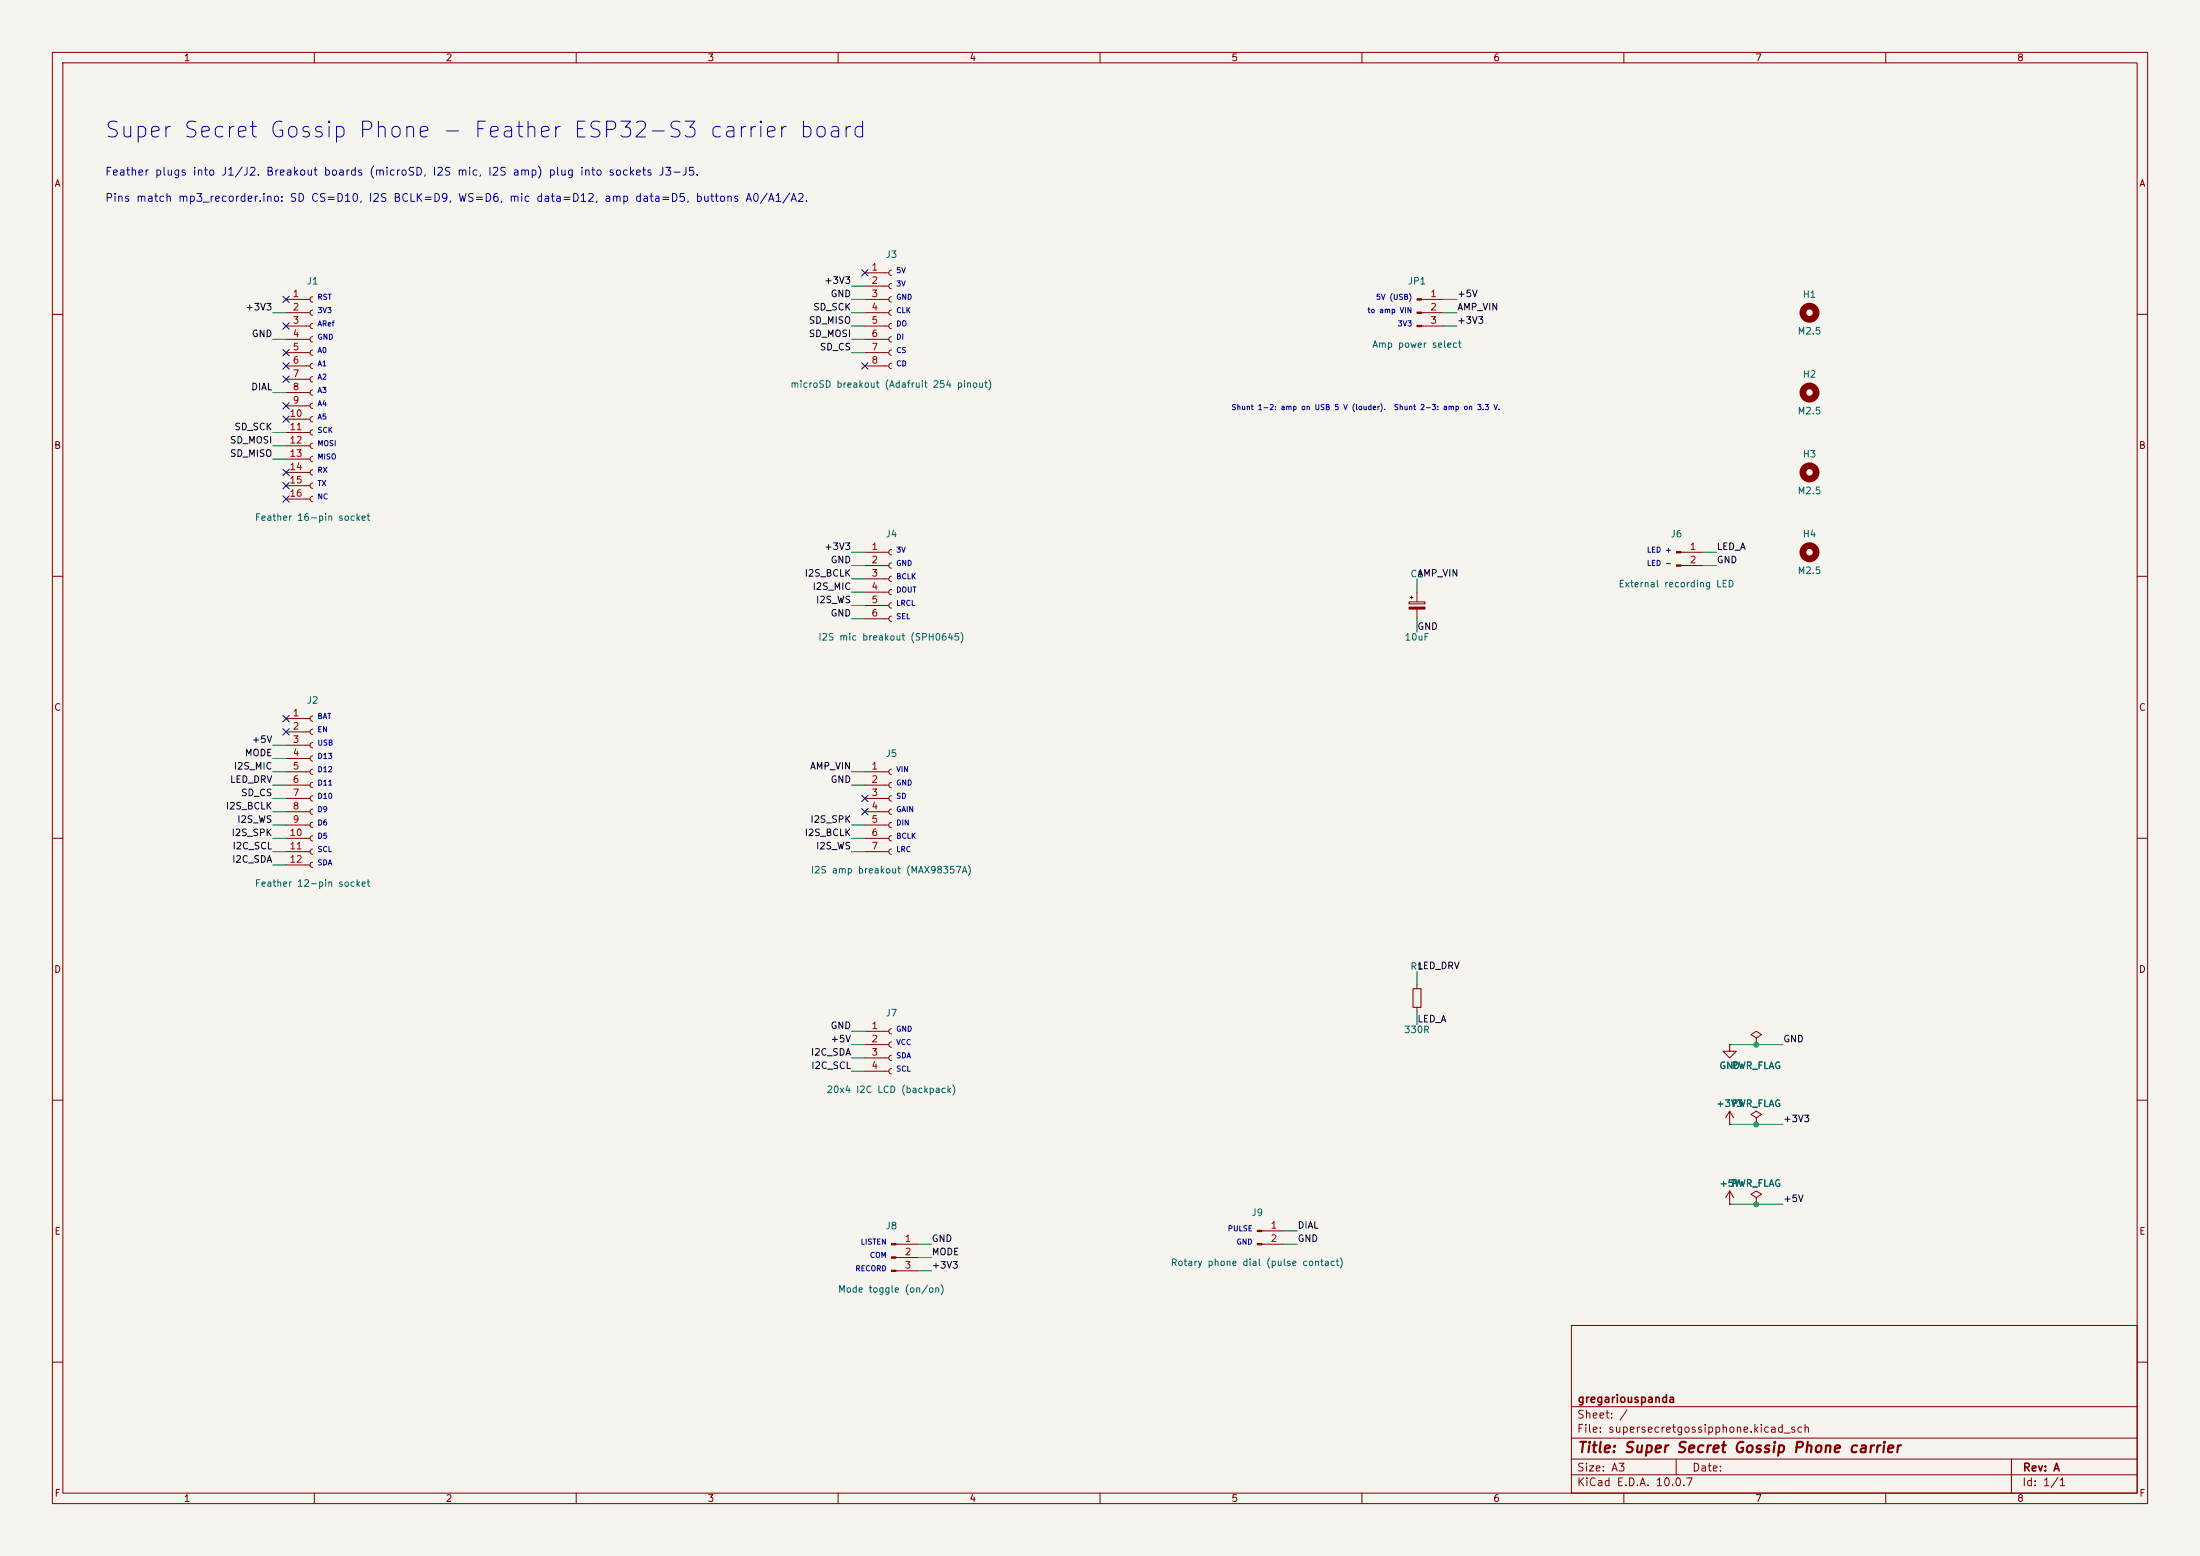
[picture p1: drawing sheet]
<svg xmlns="http://www.w3.org/2000/svg" width="420mm" height="297mm" viewBox="0 0 420 297" stroke-linecap="round" stroke-linejoin="round" font-family="sans-serif">
<path d="M0 0h420v297h-420z" fill="#f5f4ef" stroke="#f5f4ef" stroke-width=".19"/>
<g fill="none" stroke="#840000" stroke-width=".19">
<path d="M10 10h400v277h-400zM12 12h396v273h-396zM60 10v2M110 10v2M160 10v2M210 10v2M260 10v2M310 10v2M360 10v2M54.6 57.2h4.6M54.6 59.7h4.6M59.7 56.6l-.4 .2-.1 .4 .1 .3 .4 .2"/>
<path d="M59.7 59.2l-.4 .1-.1 .4 .1 .3 .4 .2M165.1 57.2h4.6M165.1 59.7h4.6M165.1 52.1h4.6M165.1 54.6h4.6M170.2 51.6l-.4 .1-.1 .4 .1 .3 .4 .2M170.2 54.1l-.4 .2-.1 .3 .1 .4 .4 .1M170.2 56.6l-.4 .2-.1 .4 .1 .3 .4 .2M170.2 59.2l-.4 .1-.1 .4 .1 .3 .4 .2M271.4 57.2h4.2M271.4 59.7h4.2M10 60h2"/>
<path d="M54.6 62.2h4.6M54.6 64.8h4.6M54.6 67.3h4.6M54.6 69.9h4.6M54.6 72.4h4.6M54.6 74.9h4.6M54.6 77.5h4.6M59.7 61.7l-.4 .2-.1 .3 .1 .4 .4 .1M59.7 64.3l-.4 .1-.1 .4 .1 .3 .4 .2M59.7 66.8l-.4 .2-.1 .3 .1 .4 .4 .1M59.7 69.3l-.4 .2-.1 .4 .1 .3 .4 .2M59.7 71.9l-.4 .1-.1 .4 .1 .3 .4 .2"/>
<path d="M59.7 74.4l-.4 .2-.1 .3 .1 .4 .4 .1M59.7 77l-.4 .1-.1 .4 .1 .3 .4 .2M59.7 79.5l-.4 .2-.1 .3 .1 .4 .4 .1M165.1 62.2h4.6M165.1 64.8h4.6M165.1 67.3h4.6M165.1 69.9h4.6M170.2 61.7l-.4 .2-.1 .3 .1 .4 .4 .1M170.2 64.3l-.4 .1-.1 .4 .1 .3 .4 .2M170.2 66.8l-.4 .2-.1 .3 .1 .4 .4 .1M170.2 69.3l-.4 .2-.1 .4 .1 .3 .4 .2M271.4 62.2h4.2"/>
<path d="M408 60h2M54.6 80h4.6M54.6 82.6h4.6M54.6 85.1h4.6M54.6 87.6h4.6M54.6 90.2h4.6M54.6 92.7h4.6M54.6 95.3h4.6M59.7 82l-.4 .2-.1 .4 .1 .3 .4 .2M59.7 84.6l-.4 .1-.1 .4 .1 .3 .4 .2M59.7 87.1l-.4 .2-.1 .3 .1 .4 .4 .1M59.7 89.7l-.4 .1-.1 .4 .1 .3 .4 .2"/>
<path d="M59.7 92.2l-.4 .2-.1 .3 .1 .4 .4 .1M59.7 94.7l-.4 .2-.1 .4 .1 .3 .4 .2M10 110h2M165.1 105.4h4.6M165.1 108h4.6M165.1 110.5h4.6M165.1 113h4.6M165.1 115.6h4.6M165.1 118.1h4.6M170.2 104.9l-.4 .2-.1 .3 .1 .4 .4 .1M170.2 107.4l-.4 .2-.1 .4 .1 .3 .4 .2M170.2 110l-.4 .1-.1 .4 .1 .3 .4 .2"/>
<path d="M170.2 112.5l-.4 .2-.1 .3 .1 .4 .4 .1M170.2 115.1l-.4 .1-.1 .4 .1 .3 .4 .2M170.2 117.6l-.4 .2-.1 .3 .1 .4 .4 .1M269 114.9h3v.4h-3zM269.2 114h.5M269.5 113.8v.5M270.5 113v1.9M270.5 116.3v1.8M320.9 105.4h4.2M320.9 108h4.2M408 110h2M54.6 137.2h4.6"/>
<path d="M54.6 139.7h4.6M59.7 136.7l-.4 .1-.1 .4 .1 .3 .4 .2M59.7 139.2l-.4 .1-.1 .4 .1 .4 .4 .1M10 160h2M54.6 147.3h4.6M54.6 149.9h4.6M54.6 152.4h4.6M54.6 154.9h4.6M54.6 157.5h4.6M54.6 142.2h4.6M54.6 144.8h4.6M59.7 141.7l-.4 .2-.1 .3 .1 .4 .4 .1"/>
<path d="M59.7 144.3l-.4 .1-.1 .4 .1 .3 .4 .2M59.7 146.8l-.4 .2-.1 .3 .1 .4 .4 .1M59.7 149.4l-.4 .1-.1 .4 .1 .3 .4 .2M59.7 151.9l-.4 .1-.1 .4 .1 .4 .4 .1M59.7 154.4l-.4 .2-.1 .3 .1 .4 .4 .1M59.7 157l-.4 .1-.1 .4 .1 .3 .4 .2M59.7 159.5l-.4 .2-.1 .3 .1 .4 .4 .1M165.1 147.3h4.6M165.1 149.9h4.6M165.1 152.4h4.6M165.1 154.9h4.6M165.1 157.5h4.6"/>
<path d="M170.2 146.8l-.4 .2-.1 .3 .1 .4 .4 .1M170.2 149.4l-.4 .1-.1 .4 .1 .3 .4 .2M170.2 151.9l-.4 .1-.1 .4 .1 .4 .4 .1M170.2 154.4l-.4 .2-.1 .3 .1 .4 .4 .1M170.2 157l-.4 .1-.1 .4 .1 .3 .4 .2M170.2 159.5l-.4 .2-.1 .3 .1 .4 .4 .1M408 160h2M54.6 160h4.6M54.6 162.6h4.6M54.6 165.1h4.6M59.7 162.1l-.4 .1-.1 .4 .1 .3 .4 .2M59.7 164.6l-.4 .1-.1 .4 .1 .4 .4 .1"/>
<path d="M165.1 160h4.6M165.1 162.6h4.6M170.2 162.1l-.4 .1-.1 .4 .1 .3 .4 .2M165.1 196.9h4.6M165.1 199.4h4.6M170.2 196.3l-.4 .2-.1 .4 .1 .3 .4 .2M170.2 198.9l-.4 .1-.1 .4 .1 .3 .4 .2M270.5 188v.7M270.5 192.3v.7M330.2 199.4v1.3h1.3l-1.3 1.2-1.3-1.2h1.3M330.2 199.4h.1M335.3 198.1l1-.6-1-.6-1 .6 1 .6v1.3"/>
<path d="M335.3 199.4h.1M10 210h2M165.1 201.9h4.6M165.1 204.5h4.6M170.2 201.4l-.4 .2-.1 .3 .1 .4 .4 .1M170.2 204l-.4 .1-.1 .4 .1 .3 .4 .2M330.2 214.6h.1M330.2 212.1v2.5M330.2 212.1l-.8 1.3M330.2 212.1l.8 1.3M335.3 213.4l1-.7-1-.6-1 .6 1 .7v1.2M335.3 214.6h.1"/>
<path d="M408 210h2M171 237.5h4.3M240.9 237.5h4.2M240.9 234.9h4.2M330.2 229.9h.1M330.2 227.3l-.8 1.3M330.2 227.3l.8 1.3M330.2 227.3v2.6M335.3 228.6l1-.6-1-.7-1 .7 1 .6v1.3M335.3 229.9h.1M171 240h4.3M171 242.6h4.3"/>
<path d="M300 253h108v32h-108zM10 260h2M300 278.5h108M300 274.5h108M300 268.5h108M320 278.5v3M384 278.5v6.5M408 260h2M60 285v2M110 285v2M160 285v2M210 285v2"/>
<path d="M260 285v2M300 281.5h108M310 285v2M360 285v2"/>
</g>
<g fill="#840000" stroke="#840000" stroke-width=".19">
<path d="M270.5 57h.9v.3h-.9z"/>
<path d="M270.5 59.6h.9v.2h-.9z"/>
<path d="M270.5 62.1h.9v.3h-.9z"/>
<path d="M170.2 237.4h.8v.2h-.8z"/>
<path d="M170.2 239.9h.8v.3h-.8z"/>
<path d="M170.2 242.4h.8v.3h-.8z"/>
<path d="M240 234.8h.9v.3h-.9z"/>
<path d="M240 237.4h.9v.2h-.9z"/>
<path d="M320 105.3h.9v.2h-.9z"/>
<path d="M320 107.8h.9v.3h-.9z"/>
<path d="M269 115.9h3v.4h-3z"/>
</g>
<g fill="none" stroke="#840000" stroke-width="1.3">
<circle cx="345.4" cy="59.7" r="1.27"/>
<circle cx="345.4" cy="74.9" r="1.27"/>
<circle cx="345.4" cy="90.2" r="1.27"/>
<circle cx="345.4" cy="105.4" r="1.27"/>
</g>
<path d="M269.7 188.7h1.6v3.6h-1.6z" fill="none" stroke="#840000" stroke-width=".2"/>
<g fill="none" stroke="#009600" stroke-width=".19">
<path d="M52.1 59.7h2.5M162.6 57.2h2.5M162.6 59.7h2.5M162.6 54.6h2.5M275.6 57.2h2.5M275.6 59.7h2.5M52.1 64.8h2.5M52.1 74.9h2.5M162.6 64.8h2.5M162.6 62.2h2.5M162.6 67.3h2.5M275.6 62.2h2.5"/>
<path d="M52.1 82.6h2.5M52.1 87.6h2.5M52.1 85.1h2.5M162.6 108h2.5M162.6 105.4h2.5M162.6 110.5h2.5M162.6 113h2.5M162.6 115.6h2.5M162.6 118.1h2.5M270.5 110.5v2.5M270.5 118.1v2.6M325.1 108h2.6"/>
<path d="M325.1 105.4h2.6M52.1 157.5h2.5M52.1 154.9h2.5M52.1 152.4h2.5M52.1 149.9h2.5M52.1 147.3h2.5M52.1 144.8h2.5M52.1 142.2h2.5M162.6 157.5h2.5M162.6 149.9h2.5M162.6 147.3h2.5M52.1 165.1h2.5"/>
<path d="M52.1 160h2.5M52.1 162.6h2.5M162.6 160h2.5M162.6 162.6h2.5M162.6 199.4h2.5M162.6 196.9h2.5M270.5 185.4v2.6M270.5 193v2.6M330.2 199.4h10.2M162.6 204.5h2.5M162.6 201.9h2.5M330.2 214.6h10.2"/>
<path d="M175.3 237.5h2.5M245.1 237.5h2.5M245.1 234.9h2.5M330.2 229.9h10.2M175.3 240h2.5M175.3 242.6h2.5"/>
</g>
<g fill="none" stroke="#000084" stroke-width=".19">
<path d="M54 56.5l1.2 1.3M55.2 56.5l-1.2 1.3M164.5 51.5l1.2 1.2M165.7 51.5l-1.2 1.2M54 76.9l1.2 1.2M54 61.6l1.2 1.2M54 79.4l1.2 1.2M54 71.8l1.2 1.2M54 69.2l1.2 1.3M54 66.7l1.2 1.2M55.2 76.9l-1.2 1.2M55.2 61.6l-1.2 1.2"/>
<path d="M55.2 79.4l-1.2 1.2M55.2 71.8l-1.2 1.2M55.2 69.2l-1.2 1.3M55.2 66.7l-1.2 1.2M164.5 69.2l1.2 1.3M165.7 69.2l-1.2 1.3M54 89.6l1.2 1.2M54 92.1l1.2 1.2M54 94.6l1.2 1.3M55.2 89.6l-1.2 1.2M55.2 92.1l-1.2 1.2M55.2 94.6l-1.2 1.3"/>
<path d="M54 136.6l1.2 1.2M54 139.1l1.2 1.2M55.2 136.6l-1.2 1.2M55.2 139.1l-1.2 1.2M164.5 154.3l1.2 1.2M164.5 151.8l1.2 1.2M165.7 154.3l-1.2 1.2M165.7 151.8l-1.2 1.2"/>
</g>
<g fill="#009600" stroke="#009600" stroke-width=".19">
<circle cx="335.3" cy="229.9" r=".46"/>
<circle cx="335.3" cy="199.4" r=".46"/>
<circle cx="335.3" cy="214.6" r=".46"/>
</g>
<text font-size="3" fill="#0000c2" x="19.8" y="27">Super Secret Gossip Phone - Feather ESP32-S3 carrier board</text>
<text font-size="2" fill="#840000" x="301" y="277.8">Title: Super Secret Gossip Phone carrier</text>
<g font-size="1.5" fill="#0000c2">
<text x="20" y="33.9">Feather plugs into J1/J2. Breakout boards (microSD, I2S mic, I2S amp) plug into sockets J3-J5.</text>
<text x="20" y="38.9">Pins match mp3_recorder.ino: SD CS=D10, I2S BCLK=D9, WS=D6, mic data=D12, amp data=D5, buttons A0/A1/A2.</text>
</g>
<g font-size="1.5" fill="#840000">
<text x="301" y="268.1">gregariouspanda</text>
<text x="300.9" y="273.8">File: supersecretgossipphone.kicad_sch</text>
<text x="300.9" y="271.1">Sheet: /</text>
<text x="300.9" y="281.2">Size: A3</text>
<text x="322.9" y="281.2">Date:</text>
<text x="386" y="281.2">Rev: A</text>
<text x="300.9" y="284">KiCad E.D.A. 10.0.7</text>
<text x="385.9" y="284">Id: 1/1</text>
</g>
<g font-size="1.3" fill="#840000">
<text x="35" y="12">1</text>
<text x="85" y="12">2</text>
<text x="135" y="12">3</text>
<text x="185" y="12">4</text>
<text x="235" y="12">5</text>
<text x="285" y="12">6</text>
<text x="335" y="12">7</text>
<text x="385" y="12">8</text>
<text x="10.3" y="36">A</text>
<text x="408.3" y="36">A</text>
<text x="10.2" y="86">B</text>
<text x="408.2" y="86">B</text>
<text x="10.2" y="136">C</text>
<text x="408.2" y="136">C</text>
<text x="10.2" y="186">D</text>
<text x="408.2" y="186">D</text>
<text x="10.3" y="236">E</text>
<text x="408.3" y="236">E</text>
<text x="10.3" y="286">F</text>
<text x="35" y="287">1</text>
<text x="85" y="287">2</text>
<text x="135" y="287">3</text>
<text x="185" y="287">4</text>
<text x="235" y="287">5</text>
<text x="285" y="287">6</text>
<text x="335" y="287">7</text>
<text x="385" y="287">8</text>
<text x="408.3" y="286">F</text>
</g>
<g font-size="1.3" fill="#a90000">
<text x="166.3" y="51.9">1</text>
<text x="55.8" y="57">1</text>
<text x="55.8" y="59.6">2</text>
<text x="166.3" y="54.5">2</text>
<text x="166.3" y="57">3</text>
<text x="166.3" y="59.6">4</text>
<text x="273" y="57">1</text>
<text x="273" y="59.6">2</text>
<text x="55.8" y="62.1">3</text>
<text x="55.8" y="64.6">4</text>
<text x="166.3" y="62.1">5</text>
<text x="166.3" y="64.6">6</text>
<text x="273" y="62.1">3</text>
<text x="55.8" y="67.2">5</text>
<text x="55.8" y="69.7">6</text>
<text x="166.3" y="67.2">7</text>
<text x="166.3" y="69.7">8</text>
<text x="55.8" y="72.3">7</text>
<text x="55.8" y="74.8">8</text>
<text x="55.8" y="77.3">9</text>
<text x="55.2" y="79.9">10</text>
<text x="55.2" y="82.4">11</text>
<text x="55.2" y="85">12</text>
<text x="55.2" y="87.5">13</text>
<text x="55.2" y="90">14</text>
<text x="55.2" y="92.6">15</text>
<text x="55.2" y="95.1">16</text>
<text x="166.3" y="105.3">1</text>
<text x="166.3" y="107.8">2</text>
<text x="322.5" y="105.3">1</text>
<text x="322.5" y="107.8">2</text>
<text x="166.3" y="110.4">3</text>
<text x="166.3" y="112.9">4</text>
<text x="166.3" y="115.4">5</text>
<text x="166.3" y="118">6</text>
<text x="55.8" y="137">1</text>
<text x="55.8" y="139.6">2</text>
<text x="55.8" y="142.1">3</text>
<text x="55.8" y="144.6">4</text>
<text x="55.8" y="147.2">5</text>
<text x="55.8" y="149.7">6</text>
<text x="166.3" y="147.2">1</text>
<text x="166.3" y="149.7">2</text>
<text x="55.8" y="152.3">7</text>
<text x="55.8" y="154.8">8</text>
<text x="166.3" y="152.3">3</text>
<text x="166.3" y="154.8">4</text>
<text x="55.2" y="159.9">10</text>
<text x="55.8" y="157.3">9</text>
<text x="166.3" y="157.3">5</text>
<text x="166.3" y="159.9">6</text>
<text x="55.2" y="162.4">11</text>
<text x="55.2" y="165">12</text>
<text x="166.3" y="162.4">7</text>
<text x="166.3" y="196.7">1</text>
<text x="166.3" y="199.3">2</text>
<text x="166.3" y="201.8">3</text>
<text x="166.3" y="204.3">4</text>
<text x="172.6" y="237.4">1</text>
<text x="172.6" y="239.9">2</text>
<text x="242.5" y="234.8">1</text>
<text x="242.5" y="237.4">2</text>
<text x="172.6" y="242.4">3</text>
</g>
<g font-size="1.3" fill="#006464">
<text x="169" y="49.5">J3</text>
<text x="58.5" y="54.6">J1</text>
<text x="268.7" y="54.6">JP1</text>
<text x="344" y="57.2">H1</text>
<text x="343.1" y="64.2">M2.5</text>
<text x="261.9" y="66.7">Amp power select</text>
<text x="150.8" y="74.3">microSD breakout (Adafruit 254 pinout)</text>
<text x="344" y="72.4">H2</text>
<text x="343.1" y="79.4">M2.5</text>
<text x="344" y="87.6">H3</text>
<text x="343.1" y="94.6">M2.5</text>
<text x="48.6" y="99.7">Feather 16-pin socket</text>
<text x="169" y="102.9">J4</text>
<text x="318.8" y="102.9">J6</text>
<text x="344" y="102.9">H4</text>
<text x="269.1" y="110.5">C1</text>
<text x="308.9" y="112.4">External recording LED</text>
<text x="343.1" y="109.9">M2.5</text>
<text x="156.1" y="122.6">I2S mic breakout (SPH0645)</text>
<text x="268.1" y="122.6">10uF</text>
<text x="58.5" y="134.6">J2</text>
<text x="169" y="144.8">J5</text>
<text x="154.7" y="167">I2S amp breakout (MAX98357A)</text>
<text x="48.6" y="169.6">Feather 12-pin socket</text>
<text x="269.1" y="185.4">R1</text>
<text x="169" y="194.3">J7</text>
<text x="267.9" y="197.5">330R</text>
<text x="157.7" y="208.9">20x4 I2C LCD (backpack)</text>
<text x="328.1" y="204.4">GND</text>
<text x="330.4" y="204.4">PWR_FLAG</text>
<text x="327.5" y="211.6">+3V3</text>
<text x="330.4" y="211.6">PWR_FLAG</text>
<text x="328.1" y="226.8">+5V</text>
<text x="330.4" y="226.8">PWR_FLAG</text>
<text x="238.8" y="232.4">J9</text>
<text x="169" y="235">J8</text>
<text x="223.4" y="242">Rotary phone dial (pulse contact)</text>
<text x="159.9" y="247">Mode toggle (on/on)</text>
</g>
<g font-size="1.3" fill="#0f0f0f">
<text x="46.8" y="59.6">+3V3</text>
<text x="155.1" y="59.6">SD_SCK</text>
<text x="157.3" y="54.5">+3V3</text>
<text x="158.5" y="57">GND</text>
<text x="278.1" y="59.6">AMP_VIN</text>
<text x="278.1" y="57">+5V</text>
<text x="48" y="64.6">GND</text>
<text x="154.3" y="64.6">SD_MOSI</text>
<text x="154.3" y="62.1">SD_MISO</text>
<text x="278.1" y="62.1">+3V3</text>
<text x="156.4" y="67.2">SD_CS</text>
<text x="47.9" y="74.8">DIAL</text>
<text x="44.6" y="82.4">SD_SCK</text>
<text x="43.8" y="85">SD_MOSI</text>
<text x="43.8" y="87.5">SD_MISO</text>
<text x="157.3" y="105.3">+3V3</text>
<text x="158.5" y="107.8">GND</text>
<text x="327.6" y="105.3">LED_A</text>
<text x="327.6" y="107.8">GND</text>
<text x="153.5" y="110.4">I2S_BCLK</text>
<text x="155" y="112.9">I2S_MIC</text>
<text x="270.5" y="110.4">AMP_VIN</text>
<text x="155.7" y="115.4">I2S_WS</text>
<text x="158.5" y="118">GND</text>
<text x="270.5" y="120.5">GND</text>
<text x="48" y="142.1">+5V</text>
<text x="43.8" y="149.7">LED_DRV</text>
<text x="44.5" y="147.2">I2S_MIC</text>
<text x="46.6" y="144.7">MODE</text>
<text x="154.5" y="147.2">AMP_VIN</text>
<text x="158.5" y="149.7">GND</text>
<text x="43" y="154.8">I2S_BCLK</text>
<text x="45.9" y="152.3">SD_CS</text>
<text x="44.1" y="159.9">I2S_SPK</text>
<text x="45.2" y="157.4">I2S_WS</text>
<text x="153.5" y="159.9">I2S_BCLK</text>
<text x="154.6" y="157.4">I2S_SPK</text>
<text x="44.2" y="165">I2C_SDA</text>
<text x="44.3" y="162.4">I2C_SCL</text>
<text x="155.7" y="162.4">I2S_WS</text>
<text x="270.5" y="185.3">LED_DRV</text>
<text x="158.5" y="196.7">GND</text>
<text x="270.5" y="195.5">LED_A</text>
<text x="154.7" y="201.8">I2C_SDA</text>
<text x="158.5" y="199.3">+5V</text>
<text x="340.3" y="199.3">GND</text>
<text x="154.8" y="204.3">I2C_SCL</text>
<text x="340.3" y="214.5">+3V3</text>
<text x="340.3" y="229.7">+5V</text>
<text x="177.8" y="237.4">GND</text>
<text x="177.8" y="239.9">MODE</text>
<text x="247.6" y="237.4">GND</text>
<text x="247.6" y="234.8">DIAL</text>
<text x="177.8" y="242.4">+3V3</text>
</g>
<g font-size="1" fill="#0000c2">
<text x="171" y="52.4">5V</text>
<text x="60.5" y="57.5">RST</text>
<text x="60.5" y="60">3V3</text>
<text x="171" y="60">CLK</text>
<text x="171" y="57.5">GND</text>
<text x="171" y="54.9">3V</text>
<text x="261" y="60">to amp VIN</text>
<text x="262.6" y="57.5">5V (USB)</text>
<text x="60.5" y="62.5">ARef</text>
<text x="60.5" y="65.1">GND</text>
<text x="171" y="65.1">DI</text>
<text x="171" y="62.5">DO</text>
<text x="266.7" y="62.5">3V3</text>
<text x="60.5" y="70.2">A1</text>
<text x="60.5" y="67.6">A0</text>
<text x="171" y="67.6">CS</text>
<text x="171" y="70.2">CD</text>
<text x="60.5" y="77.8">A4</text>
<text x="60.5" y="75.2">A3</text>
<text x="60.5" y="72.7">A2</text>
<text x="60.5" y="82.9">SCK</text>
<text x="60.5" y="80.3">A5</text>
<text x="235" y="78.5">Shunt 1-2: amp on USB 5 V (louder).</text>
<text x="266" y="78.5">Shunt 2-3: amp on 3.3 V.</text>
<text x="60.5" y="85.4">MOSI</text>
<text x="60.5" y="87.9">MISO</text>
<text x="60.5" y="95.6">NC</text>
<text x="60.5" y="93">TX</text>
<text x="60.5" y="90.5">RX</text>
<text x="171" y="105.7">3V</text>
<text x="314.3" y="105.7">LED +</text>
<text x="171" y="113.3">DOUT</text>
<text x="171" y="110.8">BCLK</text>
<text x="171" y="108.3">GND</text>
<text x="314.3" y="108.3">LED -</text>
<text x="171" y="118.4">SEL</text>
<text x="171" y="115.9">LRCL</text>
<text x="60.5" y="137.5">BAT</text>
<text x="60.5" y="142.5">USB</text>
<text x="60.5" y="140">EN</text>
<text x="60.5" y="147.6">D12</text>
<text x="60.5" y="145.1">D13</text>
<text x="171" y="147.6">VIN</text>
<text x="60.5" y="155.2">D9</text>
<text x="60.5" y="152.7">D10</text>
<text x="60.5" y="150.2">D11</text>
<text x="171" y="155.2">GAIN</text>
<text x="171" y="152.7">SD</text>
<text x="171" y="150.2">GND</text>
<text x="60.5" y="157.8">D6</text>
<text x="60.5" y="160.3">D5</text>
<text x="171" y="160.3">BCLK</text>
<text x="171" y="157.8">DIN</text>
<text x="60.5" y="165.4">SDA</text>
<text x="60.5" y="162.9">SCL</text>
<text x="171" y="162.9">LRC</text>
<text x="171" y="197.2">GND</text>
<text x="171" y="199.7">VCC</text>
<text x="171" y="202.2">SDA</text>
<text x="171" y="204.8">SCL</text>
<text x="164.2" y="237.8">LISTEN</text>
<text x="234.3" y="235.3">PULSE</text>
<text x="236" y="237.8">GND</text>
<text x="163.2" y="242.9">RECORD</text>
<text x="166" y="240.3">COM</text>
</g>
</svg>
